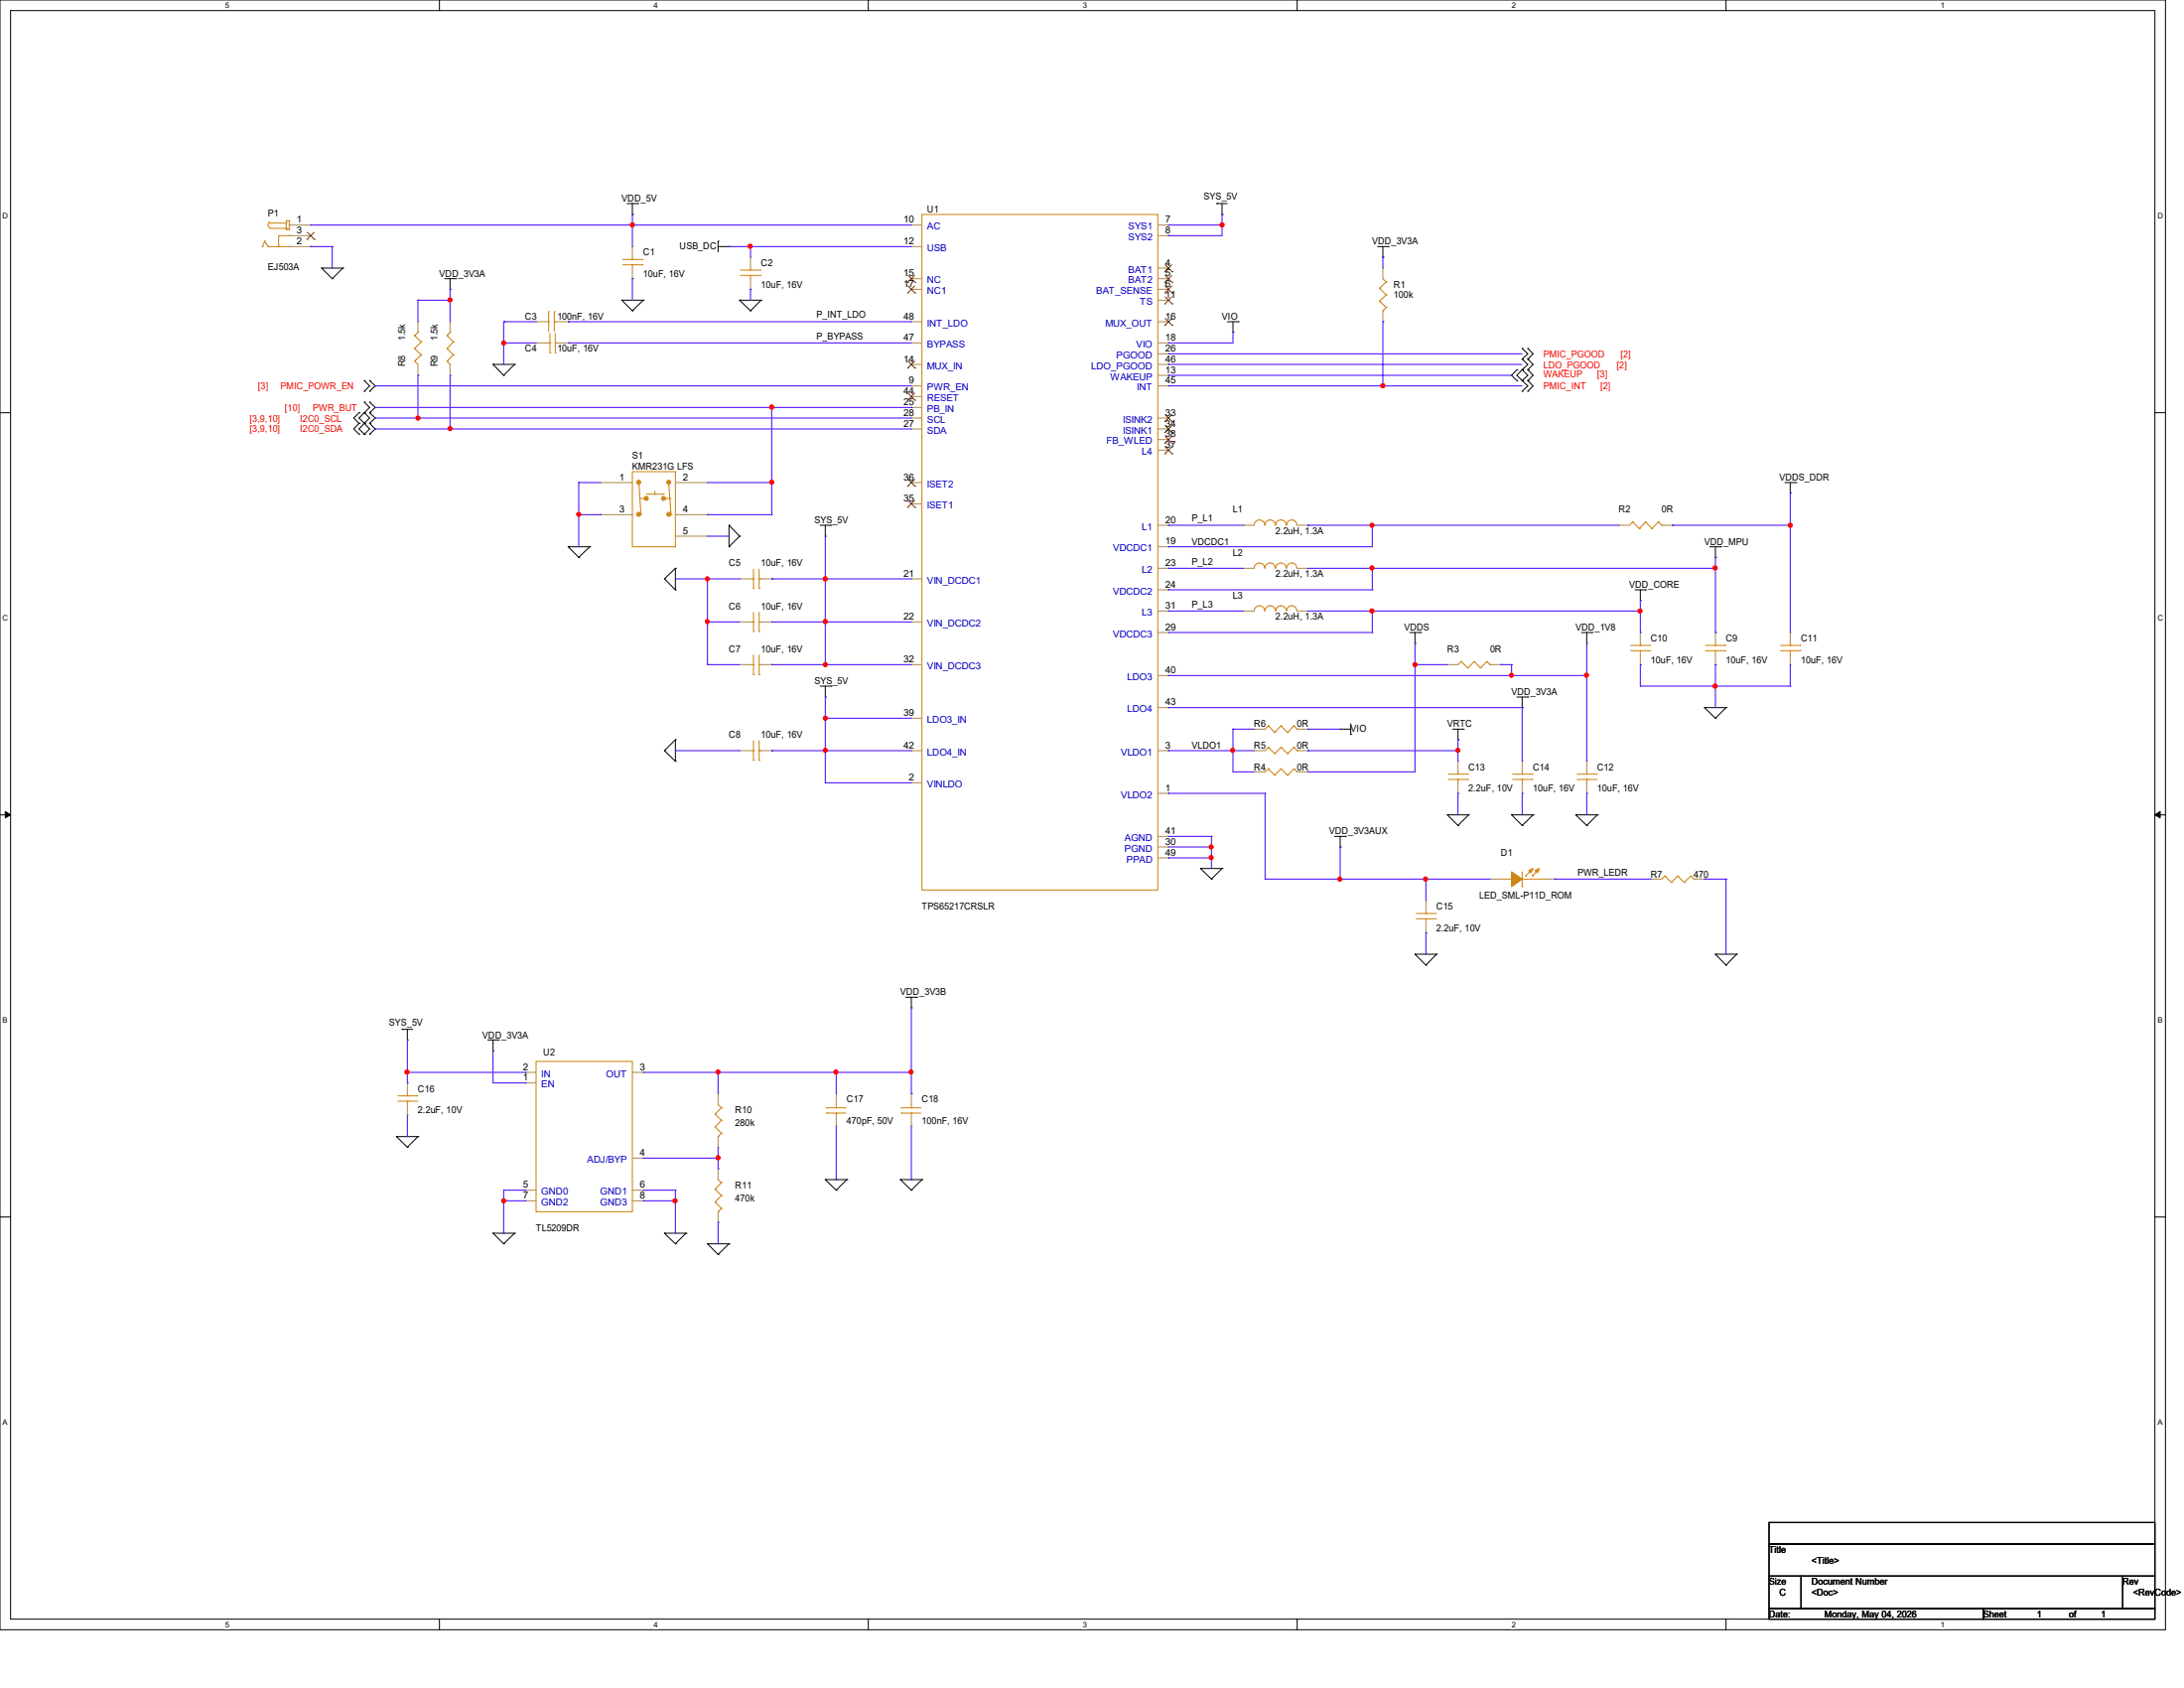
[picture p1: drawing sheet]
<svg xmlns="http://www.w3.org/2000/svg" width="279mm" height="216mm" viewBox="0 0 279 216" stroke-linecap="round" stroke-linejoin="round" font-family="sans-serif">
<path d="M0 0h277v208.4h-277zM1.4 1.4h274.3v205.7h-274.3z" fill="none" stroke="#000" stroke-width=".13"/>
<g fill="#fff">
<path d="M28.8 .1h.5v1.1h-.5z"/>
<path d="M28.8 207.2h.5v1.1h-.5z"/>
</g>
<path d="M56.2 0v1.4M56.2 207.1v1.3" fill="none" stroke="#000" stroke-width=".13"/>
<g fill="#fff">
<path d="M83.7 .1h.5v1.1h-.5z"/>
<path d="M83.7 207.2h.5v1.1h-.5z"/>
</g>
<path d="M111.1 0v1.4M111.1 207.1v1.3" fill="none" stroke="#000" stroke-width=".13"/>
<g fill="#fff">
<path d="M138.5 .1h.6v1.1h-.6z"/>
<path d="M138.5 207.2h.6v1.1h-.6z"/>
</g>
<path d="M165.9 0v1.4M165.9 207.1v1.3" fill="none" stroke="#000" stroke-width=".13"/>
<g fill="#fff">
<path d="M193.4 .1h.5v1.1h-.5z"/>
<path d="M193.4 207.2h.5v1.1h-.5z"/>
</g>
<path d="M220.8 0v1.4M220.8 207.1v1.3" fill="none" stroke="#000" stroke-width=".13"/>
<g fill="#fff">
<path d="M248.2 .1h.6v1.1h-.6z"/>
<path d="M248.2 207.2h.6v1.1h-.6z"/>
<path d="M.3 27.1h.8v1.1h-.8z"/>
<path d="M276 27.1h.7v1.1h-.7z"/>
<path d="M.3 78.5h.8v1.1h-.8z"/>
<path d="M276 78.5h.7v1.1h-.7z"/>
</g>
<path d="M0 52.8h1.4M275.7 52.8h1.3" fill="none" stroke="#000" stroke-width=".13"/>
<g fill="#fff">
<path d="M.3 129.9h.7v1.1h-.7z"/>
<path d="M276 129.9h.6v1.1h-.6z"/>
</g>
<path d="M0 104.2h1.4M275.7 104.2h1.3" fill="none" stroke="#000" stroke-width=".13"/>
<path d="M.7 103.8l.7 .4-.7 .4zM275.7 104.2l.7-.4v.8z" fill="#000" stroke="#000" stroke-width=".13"/>
<g fill="#fff">
<path d="M.3 181.4h.7v1.1h-.7z"/>
<path d="M276 181.4h.6v1.1h-.6z"/>
</g>
<g fill="none" stroke="#000" stroke-width=".13">
<path d="M41.1 34.3h.1M41.1 34.3h2.8M41.1 34.3l1.4 1.3M42.5 35.6h.1M43.9 34.3h.1M43.9 34.3l-1.4 1.3M56.9 35.6h1.4M57.6 37h.1M57.6 35.6v1.4M58.3 35.6h.1M79.5 38.4h.1M79.5 38.4h2.8"/>
<path d="M79.5 38.4l1.4 1.4M80.2 26h1.4M80.9 27.4h.1M80.9 39.8h.1M80.9 26v1.4M81.6 26h.1M82.3 38.4h.1M82.3 38.4l-1.4 1.4M91.9 30.9h.1M91.9 31.5h1.4M91.9 30.9v1.3M93.3 31.5h.1"/>
<path d="M94.6 38.4h.1M94.6 38.4h2.8M94.6 38.4l1.4 1.4M96 39.8h.1M97.4 38.4h.1M97.4 38.4l-1.4 1.4M155.7 26h.1M155.7 26h1.3M156.3 27.4h.1M156.3 26v1.4M176.2 31.5h1.4M176.9 32.9h.1"/>
<path d="M176.9 31.5v1.4M177.6 31.5h.1M45.9 52.8h.1M45.9 54.1h.1M45.9 55.5h.1M45.9 52.8l-.6 .7 .6 .6M45.9 54.1l-.6 .8 .6 .6M46.6 50h.1M46.6 48.7h.1M46.6 52.8h.1M46.6 51.4h.1M46.6 54.1h.1"/>
<path d="M46.6 55.5h.1M46.6 48.7l.7 .7-.7 .6M46.6 51.4l.7 .7-1.4 1.4 .7 .6M46.6 52.8l.7 .7-.7 .6M46.6 54.1l-.7 .8 .7 .6M46.6 54.1l.7 .8-.7 .6M47.3 48.7h.1M47.3 50h.1M47.3 51.4h.1M47.3 52.8h.1M47.3 54.1h.1M47.3 55.5h.1"/>
<path d="M47.3 48.7l.7 .7-.7 .6M47.3 51.4l.7 .7-.7 .7M47.3 52.8l.7 .7-.7 .6M47.3 54.1l.7 .8-.7 .6M63.1 46.6h.1M63.1 46.6h2.7M63.1 46.6l1.3 1.4M64.4 48h.1M65.8 46.6h.1M65.8 46.6l-1.4 1.4M157 41.1h1.4M157.7 42.5h.1"/>
<path d="M157.7 41.1v1.4M158.4 41.1h.1M194.1 48.7h.1M194.1 47.3h.1M194.1 47.3l-.7 .7 .7 .7M194.7 44.6h.1M194.7 45.9h.1M194.7 47.3h.1M194.7 48.7h.1M194.7 50h.1M194.7 44.6l.8 .7-.8 .6M194.7 45.9l.8 .7-.8 .7"/>
<path d="M194.7 47.3l-.6 .7 .6 .7M194.7 47.3l.8 .7-.8 .7M194.7 48.7l.8 .7-.8 .6M195.5 44.6h.1M195.5 45.9h.1M195.5 47.3h.1M195.5 48.7h.1M195.5 50h.1M195.5 44.6l.6 .7-.6 .6M195.5 45.9l.6 .7-.6 .7M195.5 47.3l.6 .7-.6 .7M195.5 48.7l.6 .7-.6 .6"/>
<path d="M72.7 69.9h.1M72.7 69.9h2.7M72.7 69.9l1.3 1.4M74 71.3h.1M75.4 69.9h.1M75.4 69.9l-1.4 1.4M85 74h.1M85 74l1.4 1.4M86.4 75.4h.1M86.4 72.7h.1M86.4 72.7v2.7M86.4 72.7l-1.4 1.3"/>
<path d="M93.3 67.2h.1M93.3 69.9h.1M93.3 67.2v2.7M93.3 67.2l1.3 1.4M94.6 68.6h.1M94.6 68.6l-1.3 1.3M104.9 67.2h1.4M105.6 68.6h.1M105.6 67.2v1.4M106.3 67.2h.1M209.2 75.4h1.3M209.8 76.8h.1"/>
<path d="M209.8 75.4v1.4M210.5 75.4h.1M218.7 69.9h1.4M219.5 71.3h.1M219.5 69.9v1.4M220.1 69.9h.1M228.3 61.7h1.4M229 63.1h.1M229 61.7v1.4M229.7 61.7h.1M85 96h.1M85 96l1.4 1.4"/>
<path d="M86.4 97.4h.1M86.4 94.6h.1M86.4 94.6v2.8M86.4 94.6l-1.4 1.4M104.9 87.8h1.4M105.6 89.2h.1M105.6 87.8v1.4M106.3 87.8h.1M171.4 93.3h.1M171.4 93.3h1.4M172.8 93.9h.1M172.8 92.6v1.3"/>
<path d="M180.3 80.9h1.4M181 82.3h.1M181 80.9v1.4M181.7 80.9h.1M185.8 93.3h1.4M186.5 94.6h.1M186.5 93.3v1.3M187.2 93.3h.1M194.1 89.2h1.4M194.7 90.5h.1M194.7 89.2v1.3M195.5 89.2h.1"/>
<path d="M202.3 80.9h1.4M203 82.3h.1M203 80.9v1.4M203.7 80.9h.1M218.1 90.5h.1M218.1 90.5h2.7M218.1 90.5l1.4 1.4M219.5 91.9h.1M220.8 90.5h.1M220.8 90.5l-1.3 1.4M153.6 111.1h.1M153.6 111.1h2.7"/>
<path d="M153.6 111.1l1.4 1.3M155 112.4h.1M156.3 111.1h.1M156.3 111.1l-1.3 1.3M170.7 107h1.4M171.4 108.3h.1M171.4 107v1.3M172.1 107h.1M185.2 104.2h.1M185.2 104.2h2.7M185.2 104.2l1.3 1.4M186.5 105.6h.1"/>
<path d="M187.9 104.2h.1M187.9 104.2l-1.4 1.4M193.4 104.2h.1M193.4 104.2h2.7M193.4 104.2l1.3 1.4M194.7 105.6h.1M196.1 104.2h.1M196.1 104.2l-1.4 1.4M201.6 104.2h.1M201.6 104.2h2.7M201.6 104.2l1.4 1.4M203 105.6h.1"/>
<path d="M204.3 104.2h.1M204.3 104.2l-1.3 1.4M51.4 131.7h.1M51.4 131.7h1.4M52.1 133h.1M52.1 131.7v1.3M62.4 133h1.4M63.1 134.4h.1M63.1 133v1.4M63.8 133h.1M115.9 127.6h1.4M116.6 128.9h.1"/>
<path d="M116.6 127.6v1.3M117.3 127.6h.1M181 122h.1M181 122h2.8M181 122l1.4 1.4M182.4 123.4h.1M183.8 122h.1M183.8 122l-1.4 1.4M219.5 122h.1M219.5 122h2.7M219.5 122l1.3 1.4M220.8 123.4h.1"/>
<path d="M222.2 122h.1M222.2 122l-1.4 1.4M0 155.7h1.4M50.7 145.4h.1M50.7 145.4h2.8M50.7 145.4l1.4 1.3M52.1 146.7h.1M53.5 145.4h.1M53.5 145.4l-1.4 1.3M63.1 157.7h.1M63.1 157.7h2.7M63.1 157.7l1.3 1.4"/>
<path d="M64.4 159.1h.1M65.8 157.7h.1M65.8 157.7l-1.4 1.4M85 157.7h.1M85 157.7h2.8M85 157.7l1.4 1.4M86.4 159.1h.1M87.8 157.7h.1M87.8 157.7l-1.4 1.4M90.5 159.1h.1M90.5 159.1h2.8M90.5 159.1l1.4 1.3"/>
<path d="M93.3 159.1h.1M93.3 159.1l-1.4 1.3M105.6 150.9h.1M105.6 150.9h2.7M105.6 150.9l1.4 1.3M107 152.2h.1M108.3 150.9h.1M108.3 150.9l-1.3 1.3M115.2 150.9h.1M115.2 150.9h2.7M115.2 150.9l1.4 1.3M116.6 152.2h.1"/>
<path d="M117.9 150.9h.1M117.9 150.9l-1.3 1.3M275.7 155.7h1.3M91.9 160.4h.1M226.3 194.7h49.4v2.8h-49.4zM226.3 197.5h49.4v4.1h-49.4zM226.3 201.6h4.1v4.1h-4.1zM226.3 205.7h27.4v1.4h-27.4zM230.4 201.6h41.2v4.1h-41.2zM253.7 205.7h22v1.4h-22zM271.6 201.6h4.1v4.1h-4.1z"/>
</g>
<g fill="none" stroke="#cc8006" stroke-width=".13">
<path d="M33.6 31.5h.1M33.9 30.9h.1M33.9 30.9l.4 .6M33.9 30.9l-.3 .6M34.3 31.5h.1M34.3 31.5h2.7M34.5 28.4a.44 .44 0 0 0 .1 .8M34.5 28.5h.1M34.5 28.5h2.1M34.5 29.2h2.1M35.6 31.5h.1M35.6 30.1h.1"/>
<path d="M35.6 30.1h1.4M35.6 30.1v1.4M36.6 29.3h.1M36.6 29.2h.1M36.6 28.5h.1M36.6 28.2h.1M36.6 29.3h.4M36.6 28.2v1.1M36.6 28.2h.4M37 29.3h.1M37 28.2h.1M37 28.8h.1"/>
<path d="M37 30.1h.1M37 31.5h.1M37 28.2v1.1M70.2 39.9h.1M70.2 39.9v2.5M70.9 39.9h.1M70.9 39.9v2.5M79.7 33.9h2.4M79.7 33.2h2.4M80.9 33.2h.1M80.9 33.9h.1M80.9 32.9v.3"/>
<path d="M80.9 33.9v.4M82.1 33.9h.1M82.1 33.2h.1M94.7 35.2h2.5M94.7 34.5h2.5M96 34.5h.1M96 35.2h.1M96 34.3v.2M96 35.2v.4M97.2 35.2h.1M97.2 34.5h.1M117.9 27.4h30.2v86.4h-30.2z"/>
<path d="M176.5 36.9h.1M176.5 38.5h.1M176.5 36.9l.8 .8M176.5 38.5l.8 .8M176.9 39.8h.1M176.9 35.6l.4 .5M177.3 36.1h.1M177.3 37.7h.1M177.3 39.3h.1M177.3 36.1l-.8 .8M177.3 37.7l-.8 .8M177.3 39.3l-.4 .5"/>
<path d="M53 46.2h.1M53 44.6h.1M53 42.9h.1M53 46.2l.5 .4M53 44.6l.9 .8M53 42.9l.9 .8M53.5 42.5h.1M53.5 42.5l-.5 .4M53.9 45.4h.1M53.9 43.7h.1M53.9 45.4l-.9 .8M53.9 43.7l-.9 .9"/>
<path d="M57.2 46.2h.1M57.2 44.6h.1M57.2 42.9h.1M57.2 46.2l.4 .4M57.2 44.6l.8 .8M57.2 42.9l.8 .8M57.6 42.5h.1M57.6 42.5l-.4 .4M58 45.4h.1M58 43.7h.1M58 45.4l-.8 .8M58 43.7l-.8 .9"/>
<path d="M69.9 41.1h.3M69.9 43.9h.5M70.2 41.1h.1M70.4 45.1h.1M70.4 43.9h.1M70.4 42.6v2.5M70.9 41.1h.1M70.9 41.1h.4M71 43.9h.1M71 45.1h.1M71 43.9h.3M71 42.6v2.5"/>
<path d="M80.9 60.3h5.5v9.6h-5.5zM81.7 62l.3 3.8M81.9 63.8h.6M82 65.8h.1M82.5 63.8h.1M82.7 63.2h2.2M83.8 63.2h.1M83.8 62.8v.4M84.9 63.2h.1M85 63.8h.7M85.6 62l.3 3.8M85.7 63.8h.1"/>
<path d="M85.9 65.8h.1M96 74h.4M96 79.5h.4M96.4 75.3h.1M96.4 74h.1M96.4 79.5h.1M96.4 72.8v2.5M96.4 78.3v2.5M97.1 74h.1M97.1 75.3h.1M97.1 79.5h.1M97.1 72.8v2.5"/>
<path d="M97.1 78.3v2.5M97.1 74h.3M97.1 79.5h.3M160.4 67.2a.68 .68 0 0 1 .7-.7 .68 .68 0 0 1 .7 .7M160.4 78.1a.68 .68 0 0 1 .7-.6 .68 .68 0 0 1 .7 .6M161.8 72.7a.68 .68 0 0 0-.7-.7 .68 .68 0 0 0-.7 .7M161.8 72.7a.66 .66 0 0 1 .7-.7 .66 .66 0 0 1 .7 .7M161.8 78.1a.66 .66 0 0 1 .7-.6 .66 .66 0 0 1 .7 .6M163.2 67.2a.66 .66 0 0 0-.7-.7 .66 .66 0 0 0-.7 .7M163.2 72.7a.68 .68 0 0 1 .7-.7 .68 .68 0 0 1 .6 .7M163.2 78.1a.68 .68 0 0 1 .7-.6 .68 .68 0 0 1 .6 .6M164.5 67.2a.68 .68 0 0 0-.6-.7 .68 .68 0 0 0-.7 .7"/>
<path d="M164.6 72.7a.66 .66 0 0 1 .6-.7 .66 .66 0 0 1 .7 .7M164.6 78.1a.66 .66 0 0 1 .6-.6 .66 .66 0 0 1 .7 .6M165.9 67.2a.66 .66 0 0 0-.7-.7 .66 .66 0 0 0-.6 .7M208.9 66.8h.1M208.9 66.8l-.5 .4M208.9 66.8l.8 .8M209.7 67.6h.1M210.5 66.8h.1M210.5 66.8l-.8 .8M210.5 66.8l.8 .8M211.3 67.6h.1M212.2 66.8h.1"/>
<path d="M212.2 66.8l-.9 .8M212.2 66.8l.4 .4M212.6 67.2h.1M96 85h.4M96 96h.4M96.4 86.3h.1M96.4 85h.1M96.4 97.2h.1M96.4 96h.1M96.4 80.8h.1M96.4 83.8v2.5M96.4 94.7v2.5"/>
<path d="M97.1 85h.1M97.1 86.3h.1M97.1 96h.1M97.1 97.2h.1M97.1 80.8h.1M97.1 85h.3M97.1 83.8v2.5M97.1 94.7v2.5M97.1 96h.3M162.3 98.3h.1M162.3 95.6h.1M162.3 92.8h.1"/>
<path d="M162.3 98.3l-.5 .4M162.3 98.3l.8 .8M162.3 95.6l-.5 .4M162.3 95.6l.8 .8M162.3 92.8l-.5 .5M162.3 92.8l.8 .9M163.1 99.1h.1M163.1 96.4h.1M163.1 93.7h.1M163.9 98.3h.1M163.9 95.6h.1M163.9 92.8h.1"/>
<path d="M163.9 98.3l-.8 .8M163.9 98.3l.8 .8M163.9 95.6l-.8 .8M163.9 95.6l.8 .8M163.9 92.8l-.8 .9M163.9 92.8l.8 .9M164.7 99.1h.1M164.7 96.4h.1M164.7 93.7h.1M165.5 98.3h.1M165.5 95.6h.1M165.5 92.8h.1"/>
<path d="M165.5 98.3l-.8 .8M165.5 98.3l.4 .4M165.5 95.6l-.8 .8M165.5 95.6l.4 .4M165.5 92.8l-.8 .9M165.5 92.8l.4 .5M165.9 98.7h.1M165.9 96h.1M165.9 93.3h.1M185.3 99.7h2.4M185.3 99h2.4M186.5 99h.1"/>
<path d="M186.5 99.7h.1M186.5 98.7v.3M186.5 99.7v.4M186.9 84.6h.1M186.9 84.6l-.4 .4M186.9 84.6l.8 .8M187.7 99.7h.1M187.7 99h.1M187.7 85.4h.1M188.6 84.6h.1M188.6 84.6l-.9 .8M188.6 84.6l.8 .8"/>
<path d="M189.4 85.4h.1M190.2 84.6h.1M190.2 84.6l-.8 .8M190.2 84.6l.4 .4M190.6 85h.1M193.5 99.7h2.5M193.5 99h2.5M194.7 99h.1M194.7 99.7h.1M194.7 98.7v.3M194.7 99.7v.4M196 99.7h.1"/>
<path d="M196 99h.1M201.8 99.7h2.4M201.8 99h2.4M203 99h.1M203 99.7h.1M203 98.7v.3M203 99.7v.4M204.2 99.7h.1M204.2 99h.1M208.6 83.2h2.5M208.6 82.5h2.5M209.8 82.5h.1"/>
<path d="M209.8 83.2h.1M209.8 82.3v.2M209.8 83.2v.5M211.1 83.2h.1M211.1 82.5h.1M218.2 83.2h2.5M218.2 82.5h2.5M219.5 82.5h.1M219.5 83.2h.1M219.5 82.3v.2M219.5 83.2v.5M220.7 83.2h.1"/>
<path d="M220.7 82.5h.1M227.8 83.2h2.5M227.8 82.5h2.5M229 82.5h.1M229 83.2h.1M229 82.3v.2M229 83.2v.5M230.3 83.2h.1M230.3 82.5h.1M181.2 117.5h2.4M181.2 116.8h2.4M182.4 116.8h.1"/>
<path d="M182.4 117.5h.1M182.4 116.6v.2M182.4 117.5v.4M183.6 117.5h.1M183.6 116.8h.1M192 112.4h1.4M193.4 112.4h.1M194.7 113.4h.1M194.7 111.5v1.9M194.7 112.4h2.8M195.2 112.1h.1M196 112.1h.1"/>
<path d="M196 111.2l-.8 .9M196.8 111.2l-.8 .9M197.5 112.4h.1M213 112.1h.1M213 112.1l-.4 .3M213 112.1l.8 .8M213.8 112.9h.1M214.6 112.1h.1M214.6 112.1l-.8 .8M214.6 112.1l.9 .8M215.5 112.9h.1M216.3 112.1h.1"/>
<path d="M216.3 112.1l-.8 .8M216.3 112.1l.4 .3M216.7 112.4h.1M52.1 139.9v.3M68.6 135.8h12.3v19.2h-12.3zM50.9 140.8h2.4M50.9 140.2h2.4M52.1 140.2h.1M52.1 140.8h.1M52.1 140.8v.5M53.3 140.8h.1M53.3 140.2h.1"/>
<path d="M91.5 152.1h.1M91.5 153.8h.1M91.5 142.5h.1M91.5 144.1h.1M91.5 152.1l.8 .8M91.5 153.8l.8 .8M91.5 142.5l.8 .8M91.5 144.1l.8 .8M91.9 155h.1M91.9 145.4h.1M91.9 150.9l.4 .4M91.9 141.3l.4 .4"/>
<path d="M92.3 151.3h.1M92.3 152.9h.1M92.3 154.6h.1M92.3 141.7h.1M92.3 143.3h.1M92.3 144.9h.1M92.3 151.3l-.8 .8M92.3 152.9l-.8 .9M92.3 154.6l-.4 .4M92.3 141.7l-.8 .8M92.3 143.3l-.8 .8M92.3 144.9l-.4 .5"/>
<path d="M105.7 141.7h.1M105.7 142.4h.1M105.7 141.7h2.5M105.7 142.4h2.5M107 142.4h.1M107 141.7h.1M107 141.3v.4M107 142.4v.2M115.3 141.7h.1M115.3 142.4h.1M115.3 141.7h2.5M115.3 142.4h2.5"/>
<path d="M116.6 142.4h.1M116.6 141.7h.1M116.6 141.3v.4M116.6 142.4v.2"/>
</g>
<g fill="none" stroke="#a84" stroke-width=".13">
<path d="M37 28.8h2.8M37 31.5h2.8M37 30.1h2.8M39.8 28.8h.1M39.8 31.5h.1M39.8 30.1h.1M80.9 31.5h.1M80.9 35.6h.1M80.9 31.5v1.4M80.9 34.3v1.3M96 32.9h.1M96 37h.1"/>
<path d="M96 32.9v1.4M96 35.6v1.4M116.6 28.8h.1M116.6 31.5h.1M116.6 35.6h.1M116.6 37h.1M116.6 28.8h1.3M116.6 31.5h1.3M116.6 35.6h1.3M116.6 37h1.3M148.1 28.8h1.4M148.1 35.6h1.4"/>
<path d="M148.1 37h1.4M148.1 34.3h1.4M148.1 30.1h1.4M148.1 38.4h1.4M149.5 34.3h.1M149.5 35.6h.1M149.5 37h.1M149.5 28.8h.1M149.5 30.1h.1M149.5 38.4h.1M176.9 34.3h.1M176.9 34.3v1.3"/>
<path d="M176.9 39.8v1.3M53.5 48h.1M53.5 41.1h.1M53.5 41.1v1.4M53.5 46.6v1.4M57.6 48h.1M57.6 41.1h.1M57.6 41.1v1.4M57.6 46.6v1.4M68.6 41.1h.1M68.6 43.9h.1M68.6 41.1h1.3"/>
<path d="M68.6 43.9h1.3M71.3 41.1h1.4M71.3 43.9h1.4M72.7 41.1h.1M72.7 43.9h.1M116.6 49.4h.1M116.6 46.6h.1M116.6 52.1h.1M116.6 54.9h.1M116.6 53.5h.1M116.6 50.7h.1M116.6 43.9h.1"/>
<path d="M116.6 41.1h.1M116.6 41.1h1.3M116.6 49.4h1.3M116.6 46.6h1.3M116.6 52.1h1.3M116.6 54.9h1.3M116.6 53.5h1.3M116.6 50.7h1.3M116.6 43.9h1.3M148.1 41.1h1.4M148.1 49.4h1.4M148.1 46.6h1.4"/>
<path d="M148.1 54.9h1.4M148.1 53.5h1.4M148.1 43.9h1.4M148.1 48h1.4M148.1 45.3h1.4M148.1 57.6h1.4M148.1 56.2h1.4M149.5 48h.1M149.5 41.1h.1M149.5 43.9h.1M149.5 45.3h.1M149.5 53.5h.1"/>
<path d="M149.5 54.9h.1M149.5 57.6h.1M149.5 56.2h.1M149.5 49.4h.1M149.5 46.6h.1M176.9 41.1h.1M76.8 61.7h.1M76.8 65.8h.1M76.8 61.7h4.1M76.8 65.8h4.1M86.4 61.7h4.1M86.4 65.8h4.1"/>
<path d="M86.4 68.6h4.1M90.5 61.7h.1M90.5 65.8h.1M90.5 68.6h.1M94.6 74h.1M94.6 79.5h.1M94.6 74h1.4M94.6 79.5h1.4M97.4 74h1.3M97.4 79.5h1.3M98.7 74h.1M98.7 79.5h.1"/>
<path d="M116.6 74h.1M116.6 79.5h.1M116.6 64.4h.1M116.6 61.7h.1M116.6 61.7h1.3M116.6 74h1.3M116.6 79.5h1.3M116.6 64.4h1.3M148.1 72.7h1.4M148.1 78.1h1.4M148.1 69.9h1.4M148.1 67.2h1.4"/>
<path d="M148.1 75.4h1.4M149.5 69.9h.1M149.5 67.2h.1M149.5 72.7h.1M149.5 75.4h.1M149.5 78.1h.1M159.1 72.7h.1M159.1 78.1h.1M159.1 67.2h.1M159.1 72.7h1.3M159.1 78.1h1.3M159.1 67.2h1.3"/>
<path d="M165.9 72.7h1.4M165.9 78.1h1.4M165.9 67.2h1.4M167.3 72.7h.1M167.3 78.1h.1M167.3 67.2h.1M207.1 67.2h.1M207.1 67.2h1.3M212.6 67.2h1.4M214 67.2h.1M94.6 85h.1M94.6 96h.1"/>
<path d="M94.6 85h1.4M94.6 96h1.4M97.4 85h1.3M97.4 96h1.3M98.7 85h.1M98.7 96h.1M116.6 85h.1M116.6 91.9h.1M116.6 96h.1M116.6 85h1.3M116.6 96h1.3M116.6 91.9h1.3"/>
<path d="M148.1 96h1.4M148.1 80.9h1.4M148.1 86.4h1.4M148.1 90.5h1.4M149.5 96h.1M149.5 80.9h.1M149.5 86.4h.1M149.5 90.5h.1M160.4 98.7h.1M160.4 96h.1M160.4 93.3h.1M160.4 96h1.4"/>
<path d="M160.4 98.7h1.4M160.4 93.3h1.4M165.9 96h1.4M165.9 98.7h1.4M165.9 93.3h1.4M167.3 98.7h.1M167.3 96h.1M167.3 93.3h.1M185.2 85h.1M185.2 85h1.3M186.5 97.4h.1M186.5 97.4v1.3"/>
<path d="M190.6 85h1.4M192 85h.1M194.7 97.4h.1M194.7 97.4v1.3M203 97.4h.1M203 97.4v1.3M209.8 80.9h.1M209.8 85h.1M209.8 80.9v1.4M209.8 83.7v1.3M219.5 80.9h.1M219.5 85h.1"/>
<path d="M219.5 80.9v1.4M219.5 83.7v1.3M229 80.9h.1M229 85h.1M229 80.9v1.4M229 83.7v1.3M116.6 100.1h.1M116.6 100.1h1.3M148.1 101.5h1.4M148.1 108.3h1.4M148.1 107h1.4M148.1 109.7h1.4"/>
<path d="M149.5 101.5h.1M149.5 108.3h.1M149.5 107h.1M149.5 109.7h.1M182.4 115.2h.1M182.4 119.3h.1M182.4 115.2v1.4M182.4 117.9v1.4M186.5 101.5h.1M186.5 100.1v1.4M190.6 112.4h.1M190.6 112.4h1.4"/>
<path d="M194.7 101.5h.1M194.7 100.1v1.4M197.5 112.4h1.4M198.9 112.4h.1M203 101.5h.1M203 100.1v1.4M211.2 112.4h.1M211.2 112.4h1.4M216.7 112.4h1.4M218.1 112.4h.1M52.1 138.5h.1M52.1 138.5v1.4"/>
<path d="M67.2 138.5h.1M67.2 137.2h.1M67.2 138.5h1.4M67.2 137.2h1.4M80.9 137.2h1.4M82.3 137.2h.1M91.9 139.9h.1M91.9 139.9v1.4M107 139.9h.1M107 139.9v1.4M116.6 139.9h.1M116.6 139.9v1.4"/>
<path d="M52.1 142.6h.1M52.1 141.3v1.3M67.2 152.2h.1M67.2 153.6h.1M67.2 152.2h1.4M67.2 153.6h1.4M80.9 148.1h1.4M80.9 152.2h1.4M80.9 153.6h1.4M82.3 148.1h.1M82.3 152.2h.1M82.3 153.6h.1"/>
<path d="M91.9 149.5h.1M91.9 156.3h.1M91.9 146.7h.1M91.9 145.4v1.3M91.9 149.5v1.4M91.9 155v1.3M107 144h.1M107 142.6v1.4M116.6 144h.1M116.6 142.6v1.4"/>
</g>
<g fill="#cc8006" stroke="#cc8006" stroke-width=".13">
<path d="M193.4 111.5l1.3 .9-1.3 1z" fill-rule="evenodd"/>
<path d="M196.4 111.3l.5-.2-.2 .5z" fill-rule="evenodd"/>
<path d="M195.6 111.3l.5-.2-.3 .5z" fill-rule="evenodd"/>
<circle cx="81.7" cy="61.7" r=".25"/>
<circle cx="81.7" cy="65.8" r=".25"/>
<circle cx="85.6" cy="65.8" r=".25"/>
<circle cx="85.6" cy="61.7" r=".25"/>
<circle cx="84.9" cy="63.8" r=".25"/>
<circle cx="82.7" cy="63.8" r=".25"/>
</g>
<g fill="none" stroke="#804000" stroke-width=".13">
<path d="M39.3 30.6h.1M39.3 29.7l.9 .9M40.2 29.7l-.9 .9M40.2 30.6h.1M116.1 36.1h.1M116.1 37.5h.1M116.2 35.2l.9 .9M116.2 36.6l.9 .9M117 35.2l-.9 .9M117 36.6l-.9 .9M117.1 36.1h.1M117.1 37.5h.1"/>
<path d="M149 34.8h.1M149 36.1h.1M149 37.5h.1M149 38.9h.1M149.1 33.9l.8 .9M149.1 35.2l.8 .9M149.1 36.6l.8 .9M149.1 38l.8 .9M149.9 33.9l-.9 .9M149.9 35.2l-.9 .9M149.9 36.6l-.9 .9M149.9 38l-.9 .9"/>
<path d="M149.9 34.8h.1M149.9 36.1h.1M149.9 37.5h.1M149.9 38.9h.1M116.1 47.1h.1M116.1 51.2h.1M116.2 46.2l.9 .9M116.2 50.3l.9 .9M117 46.2l-.9 .9M117 50.3l-.9 .9M117.1 47.1h.1M117.1 51.2h.1"/>
<path d="M149 41.6h.1M149 53.9h.1M149 55.3h.1M149 58h.1M149 56.7h.1M149.1 40.7l.8 .9M149.1 53l.8 .9M149.1 54.4l.8 .9M149.1 57.1l.8 .9M149.1 55.8l.8 .9M149.9 40.7l-.9 .9M149.9 53l-.9 .9"/>
<path d="M149.9 54.4l-.9 .9M149.9 57.1l-.9 .9M149.9 55.8l-.9 .9M149.9 41.6h.1M149.9 53.9h.1M149.9 55.3h.1M149.9 58h.1M149.9 56.7h.1M116.1 64.9h.1M116.1 62.2h.1M116.2 64l.9 .9M116.2 61.3l.9 .9"/>
<path d="M117 64l-.9 .9M117 61.3l-.9 .9M117.1 64.9h.1M117.1 62.2h.1"/>
</g>
<g fill="none" stroke="#4200ff" stroke-width=".13">
<path d="M39.8 28.8h.1M39.8 31.5h.1M39.8 28.8h76.8M39.8 31.5h2.7M42.5 31.5h.1M42.5 31.5v2.8M53.5 38.4h.1M53.5 38.4v2.7M53.5 38.4h4.1M57.6 38.4h.1M57.6 37h.1M57.6 37v4.1"/>
<path d="M80.9 27.4h.1M80.9 28.8h.1M80.9 35.6h.1M80.9 27.4v4.1M80.9 35.6v2.8M93.3 31.5h.1M93.3 31.5h23.3M96 31.5h.1M96 37h.1M96 31.5v1.4M96 37v1.4M149.5 30.1h.1"/>
<path d="M149.5 28.8h6.8M156.3 28.8h.1M156.3 27.4h.1M156.3 27.4v2.7h-6.8M176.9 32.9h.1M176.9 32.9v1.4M48 49.4h.1M48 53.5h.1M48 54.9h.1M48 49.4h68.6M48 52.1h68.6M48 53.5h68.6"/>
<path d="M48 54.9h68.6M53.5 48h.1M53.5 53.5h.1M53.5 48v5.5M57.6 48h.1M57.6 54.9h.1M57.6 48v6.9M64.4 41.1h.1M64.4 43.9h.1M64.4 43.9h4.2M64.4 41.1h4.2M64.4 41.1v5.5"/>
<path d="M72.7 41.1h.1M72.7 43.9h.1M72.7 43.9h43.9M72.7 41.1h43.9M98.7 52.1h.1M98.7 52.1v13.7M116.6 52.1h.1M149.5 49.4h.1M149.5 43.9h.1M149.5 45.3h.1M149.5 46.6h.1M149.5 48h.1"/>
<path d="M149.5 49.4h45.2M149.5 45.3h45.2M149.5 46.6h45.2M149.5 48h43.9M157.7 42.5h.1M157.7 42.5v1.4h-8.2M176.9 41.1h.1M176.9 49.4h.1M176.9 41.1v8.3M74 61.7h.1M74 65.8h.1M74 69.9h.1"/>
<path d="M74 61.7h2.8M74 65.8h2.8M74 61.7v8.2M76.8 65.8h.1M86.4 74h.1M86.4 74h8.2M90.5 79.5h.1M90.5 74h.1M90.5 65.8h.1M90.5 79.5h4.1M90.5 74v11M90.5 61.7h8.2"/>
<path d="M90.5 65.8h8.2M90.5 68.6h2.8M93.3 68.6h.1M98.7 74h.1M98.7 79.5h.1M98.7 61.7h.1M98.7 65.8h.1M98.7 74h17.9M98.7 79.5h17.9M105.6 68.6h.1M105.6 74h.1M105.6 79.5h.1"/>
<path d="M105.6 68.6v16.4M149.5 67.2h.1M149.5 72.7h.1M149.5 78.1h.1M149.5 69.9h.1M149.5 75.4h.1M149.5 67.2h9.6M149.5 72.7h9.6M149.5 78.1h9.6M149.5 75.4h26.1M167.3 67.2h.1M167.3 67.2h39.8"/>
<path d="M167.3 72.7h52.2M167.3 78.1h42.5M175.6 67.2h.1M175.6 78.1h.1M175.6 75.4h.1M175.6 72.7h.1M175.6 67.2v2.7h-26.1M175.6 72.7v2.7M175.6 78.1v2.8M209.8 76.8h.1M209.8 78.1h.1M209.8 76.8v4.1"/>
<path d="M214 67.2h.1M214 67.2h15M219.5 71.3h.1M219.5 72.7h.1M219.5 71.3v9.6M229 67.2h.1M229 63.1h.1M229 63.1v17.8M86.4 96h.1M86.4 96h8.2M90.5 85h.1M90.5 85h4.1"/>
<path d="M98.7 85h.1M98.7 96h.1M98.7 85h17.9M98.7 96h17.9M105.6 85h.1M105.6 89.2h.1M105.6 91.9h.1M105.6 96h.1M105.6 89.2v10.9M105.6 91.9h11M149.5 96h.1M149.5 86.4h.1"/>
<path d="M149.5 90.5h.1M149.5 96h10.9M149.5 86.4h53.5M149.5 90.5h45.2M149.5 80.9h26.1M157.7 93.3h.1M157.7 96h.1M157.7 98.7h.1M157.7 93.3v5.4M157.7 93.3h2.7M157.7 98.7h2.7M167.3 98.7h.1"/>
<path d="M167.3 93.3h.1M167.3 96h.1M167.3 96h19.2M167.3 93.3h4.1M175.6 80.9h.1M181 85h.1M181 82.3h.1M181 85h4.2M181 82.3v16.4h-13.7M186.5 94.6h.1M186.5 96h.1M186.5 94.6v2.8"/>
<path d="M192 85h.1M192 85h1.4M193.4 85h.1M193.4 86.4h.1M193.4 85v1.4M194.7 90.5h.1M194.7 90.5v6.9M203 86.4h.1M203 82.3v15.1M209.8 85h.1M209.8 87.8h.1M209.8 80.9h.1"/>
<path d="M209.8 85v2.8M209.8 87.8h19.2M219.5 87.8h.1M219.5 85h.1M219.5 80.9h.1M219.5 85v5.5M229 87.8h.1M229 85v2.8M105.6 100.1h.1M105.6 100.1h11M149.5 109.7h.1M149.5 101.5h.1"/>
<path d="M149.5 109.7h5.5M149.5 101.5h12.3M149.5 107h5.5M149.5 108.3h5.5M155 109.7h.1M155 107h.1M155 108.3h.1M155 107v4.1M161.8 101.5h.1M161.8 112.4h.1M161.8 101.5v10.9M161.8 112.4h28.8"/>
<path d="M171.4 108.3h.1M171.4 112.4h.1M171.4 108.3v4.1M182.4 112.4h.1M182.4 119.3h.1M182.4 112.4v2.8M182.4 119.3v2.7M186.5 101.5h.1M186.5 101.5v2.7M194.7 101.5h.1M194.7 101.5v2.7M198.9 112.4h.1"/>
<path d="M198.9 112.4h12.3M203 101.5h.1M203 101.5v2.7M218.1 112.4h.1M218.1 112.4h2.7M220.8 112.4h.1M220.8 112.4v9.6M52.1 137.2h.1M52.1 138.5h.1M52.1 133v5.5M52.1 137.2h15.1M63.1 138.5h.1"/>
<path d="M63.1 134.4v4.1M63.1 138.5h4.1M67.2 137.2h.1M67.2 138.5h.1M82.3 137.2h34.3M91.9 137.2h.1M91.9 137.2v2.7M107 137.2h.1M107 137.2v2.7M116.6 137.2h.1M116.6 139.9h.1M116.6 128.9v11"/>
<path d="M52.1 145.4h.1M52.1 142.6v2.8M64.4 157.7h.1M64.4 152.2h.1M64.4 152.2v5.5M64.4 153.6h2.8M64.4 152.2h2.8M67.2 153.6h.1M67.2 152.2h.1M82.3 153.6h.1M82.3 152.2h.1M82.3 153.6h4.1"/>
<path d="M82.3 152.2h4.1M82.3 148.1h9.6M86.4 153.6h.1M86.4 152.2h.1M86.4 152.2v5.5M91.9 156.3h.1M91.9 148.1h.1M91.9 149.5h.1M91.9 146.7v2.8M91.9 156.3v2.8M107 150.9h.1M107 144v6.9"/>
<path d="M116.6 150.9h.1M116.6 144v6.9"/>
</g>
<g fill="#f00" stroke="#f00" stroke-width=".13">
<circle cx="154.9" cy="109.7" r=".25"/>
<circle cx="176.9" cy="49.3" r=".25"/>
<circle cx="156.3" cy="28.8" r=".25"/>
<circle cx="80.9" cy="28.8" r=".25"/>
<circle cx="96" cy="31.5" r=".25"/>
<circle cx="64.4" cy="43.9" r=".25"/>
<circle cx="105.6" cy="85" r=".25"/>
<circle cx="90.5" cy="79.5" r=".24"/>
<circle cx="90.5" cy="74" r=".24"/>
<circle cx="105.6" cy="79.5" r=".25"/>
<circle cx="105.6" cy="74" r=".25"/>
<circle cx="105.6" cy="91.9" r=".25"/>
<circle cx="105.6" cy="96" r=".25"/>
<circle cx="175.5" cy="67.2" r=".25"/>
<circle cx="219.4" cy="87.8" r=".25"/>
<circle cx="229" cy="67.2" r=".25"/>
<circle cx="157.7" cy="96" r=".25"/>
<circle cx="181" cy="85" r=".25"/>
<circle cx="193.3" cy="86.3" r=".24"/>
<circle cx="202.9" cy="86.4" r=".25"/>
<circle cx="186.5" cy="96" r=".24"/>
<circle cx="182.4" cy="112.4" r=".25"/>
<circle cx="171.4" cy="112.4" r=".25"/>
<circle cx="53.5" cy="53.5" r=".25"/>
<circle cx="57.6" cy="54.8" r=".25"/>
<circle cx="57.6" cy="38.4" r=".25"/>
<circle cx="52.1" cy="137.1" r=".25"/>
<circle cx="86.4" cy="153.6" r=".25"/>
<circle cx="116.5" cy="137.1" r=".25"/>
<circle cx="91.9" cy="148.1" r=".25"/>
<circle cx="91.9" cy="137.1" r=".25"/>
<circle cx="106.9" cy="137.1" r=".25"/>
<circle cx="64.4" cy="153.6" r=".25"/>
<circle cx="98.7" cy="61.7" r=".25"/>
<circle cx="98.7" cy="52.1" r=".25"/>
<circle cx="74" cy="65.8" r=".25"/>
<circle cx="154.9" cy="108.3" r=".25"/>
<circle cx="175.5" cy="72.6" r=".25"/>
<circle cx="219.4" cy="72.6" r=".25"/>
<circle cx="175.5" cy="78.1" r=".25"/>
<circle cx="209.8" cy="78.1" r=".25"/>
</g>
<g font-size="1.2">
<text x="34.3" y="27.7">P1</text>
<text x="38" y="28.5">1</text>
<text x="38" y="29.8">3</text>
<text x="79.5" y="25.8">VDD_5V</text>
<text x="115.6" y="28.5">10</text>
<text x="118.6" y="27.2">U1</text>
<text x="149.1" y="28.5">7</text>
<text x="149.1" y="29.8">8</text>
<text x="154" y="25.5">SYS_5V</text>
<text x="34.3" y="34.6">EJ503A</text>
<text x="38" y="31.2">2</text>
<text x="56.2" y="35.4">VDD_3V3A</text>
<text x="82.3" y="32.7">C1</text>
<text x="82.3" y="35.4">10uF, 16V</text>
<text x="87" y="31.8">USB_DC</text>
<text x="97.4" y="34">C2</text>
<text x="115.6" y="31.2">12</text>
<text x="115.6" y="35.3">15</text>
<text x="149.1" y="34">4</text>
<text x="149.1" y="35.3">5</text>
<text x="175.6" y="31.3">VDD_3V3A</text>
<text x="67.2" y="40.9">C3</text>
<text x="71.3" y="40.9">100nF, 16V</text>
<text x="97.4" y="36.8">10uF, 16V</text>
<text x="104.5" y="40.7">P_INT_LDO</text>
<text x="115.6" y="36.7">17</text>
<text x="115.6" y="40.9">48</text>
<text x="149.1" y="36.7">6</text>
<text x="149.1" y="38.1">11</text>
<text x="149.1" y="40.9">16</text>
<text x="156.3" y="40.9">VIO</text>
<text x="178.3" y="36.8">R1</text>
<text x="178.3" y="38.1">100k</text>
<text x="51.9" y="46.9" transform="rotate(-90 51.9 46.9)">R8</text>
<text x="51.9" y="43.6" transform="rotate(-90 51.9 43.6)">1.5k</text>
<text x="56" y="46.9" transform="rotate(-90 56 46.9)">R9</text>
<text x="56" y="43.6" transform="rotate(-90 56 43.6)">1.5k</text>
<text x="67.2" y="45">C4</text>
<text x="71.3" y="45">10uF, 16V</text>
<text x="104.5" y="43.4">P_BYPASS</text>
<text x="115.6" y="46.3">14</text>
<text x="115.6" y="43.6">47</text>
<text x="149.1" y="47.7">13</text>
<text x="149.1" y="43.6">18</text>
<text x="149.1" y="45">26</text>
<text x="149.1" y="46.3">46</text>
<text x="115.6" y="51.8">25</text>
<text x="115.6" y="53.2">28</text>
<text x="115.6" y="50.4">44</text>
<text x="116.3" y="49.1">9</text>
<text x="149.1" y="53.2">33</text>
<text x="149.1" y="49.1">45</text>
<text x="80.9" y="58.7">S1</text>
<text x="115.6" y="54.6">27</text>
<text x="149.1" y="54.6">34</text>
<text x="149.1" y="57.3">37</text>
<text x="149.1" y="55.9">38</text>
<text x="79.2" y="61.4">1</text>
<text x="79.2" y="65.5">3</text>
<text x="80.9" y="60.1">KMR231G LFS</text>
<text x="87.4" y="61.4">2</text>
<text x="87.4" y="65.5">4</text>
<text x="115.6" y="64.1">35</text>
<text x="115.6" y="61.4">36</text>
<text x="157.7" y="65.6">L1</text>
<text x="207.1" y="65.6">R2</text>
<text x="212.6" y="65.6">0R</text>
<text x="227.7" y="61.5">VDDS_DDR</text>
<text x="87.4" y="68.3">5</text>
<text x="104.2" y="67">SYS_5V</text>
<text x="149.1" y="69.6">19</text>
<text x="149.1" y="66.9">20</text>
<text x="152.5" y="66.7">P_L1</text>
<text x="152.5" y="69.7">VDCDC1</text>
<text x="157.7" y="71.1">L2</text>
<text x="163.2" y="68.3">2.2uH, 1.3A</text>
<text x="218.1" y="69.7">VDD_MPU</text>
<text x="93.3" y="72.4">C5</text>
<text x="93.3" y="77.9">C6</text>
<text x="97.4" y="72.4">10uF, 16V</text>
<text x="97.4" y="77.9">10uF, 16V</text>
<text x="115.6" y="73.7">21</text>
<text x="149.1" y="72.4">23</text>
<text x="149.1" y="75.1">24</text>
<text x="149.1" y="77.9">31</text>
<text x="152.5" y="72.2">P_L2</text>
<text x="152.5" y="77.7">P_L3</text>
<text x="157.7" y="76.6">L3</text>
<text x="163.2" y="73.8">2.2uH, 1.3A</text>
<text x="208.4" y="75.2">VDD_CORE</text>
<text x="93.3" y="83.4">C7</text>
<text x="97.4" y="83.4">10uF, 16V</text>
<text x="115.6" y="79.2">22</text>
<text x="149.1" y="80.6">29</text>
<text x="163.2" y="79.3">2.2uH, 1.3A</text>
<text x="179.7" y="80.7">VDDS</text>
<text x="185.2" y="83.4">R3</text>
<text x="190.6" y="83.4">0R</text>
<text x="201.6" y="80.7">VDD_1V8</text>
<text x="211.2" y="82">C10</text>
<text x="220.8" y="82">C9</text>
<text x="230.4" y="82">C11</text>
<text x="104.2" y="87.5">SYS_5V</text>
<text x="115.6" y="84.7">32</text>
<text x="149.1" y="86.1">40</text>
<text x="193.4" y="88.9">VDD_3V3A</text>
<text x="211.2" y="84.8">10uF, 16V</text>
<text x="220.8" y="84.8">10uF, 16V</text>
<text x="230.4" y="84.8">10uF, 16V</text>
<text x="93.3" y="94.4">C8</text>
<text x="97.4" y="94.4">10uF, 16V</text>
<text x="115.6" y="91.6">39</text>
<text x="115.6" y="95.7">42</text>
<text x="149.1" y="95.7">3</text>
<text x="149.1" y="90.2">43</text>
<text x="152.5" y="95.8">VLDO1</text>
<text x="160.4" y="95.8">R5</text>
<text x="160.4" y="93">R6</text>
<text x="165.9" y="95.8">0R</text>
<text x="165.9" y="93">0R</text>
<text x="172.8" y="93.6">VIO</text>
<text x="185.2" y="93">VRTC</text>
<text x="116.3" y="99.8">2</text>
<text x="149.1" y="101.2">1</text>
<text x="160.4" y="98.5">R4</text>
<text x="165.9" y="98.5">0R</text>
<text x="187.9" y="98.5">C13</text>
<text x="187.9" y="101.3">2.2uF, 10V</text>
<text x="196.1" y="98.5">C14</text>
<text x="196.1" y="101.3">10uF, 16V</text>
<text x="204.3" y="98.5">C12</text>
<text x="204.3" y="101.3">10uF, 16V</text>
<text x="149.1" y="106.7">41</text>
<text x="170" y="106.7">VDD_3V3AUX</text>
<text x="149.1" y="108">30</text>
<text x="149.1" y="109.4">49</text>
<text x="192" y="109.5">D1</text>
<text x="201.8" y="112">PWR_LEDR</text>
<text x="211.2" y="112.2">R7</text>
<text x="216.7" y="112.2">470</text>
<text x="117.9" y="116.3">TPS65217CRSLR</text>
<text x="183.8" y="116.3">C15</text>
<text x="183.8" y="119.1">2.2uF, 10V</text>
<text x="189.3" y="115">LED_SML-P11D_ROM</text>
<text x="49.8" y="131.1">SYS_5V</text>
<text x="115.2" y="127.3">VDD_3V3B</text>
<text x="61.7" y="132.8">VDD_3V3A</text>
<text x="66.9" y="136.9">2</text>
<text x="69.5" y="135">U2</text>
<text x="81.9" y="136.9">3</text>
<text x="53.5" y="139.7">C16</text>
<text x="53.5" y="142.4">2.2uF, 10V</text>
<text x="66.9" y="138.2">1</text>
<text x="94.1" y="142.4">R10</text>
<text x="108.3" y="141">C17</text>
<text x="108.3" y="143.8">470pF, 50V</text>
<text x="117.9" y="141">C18</text>
<text x="117.9" y="143.8">100nF, 16V</text>
<text x="81.9" y="147.8">4</text>
<text x="94.1" y="144.1">280k</text>
<text x="66.9" y="151.9">5</text>
<text x="66.9" y="153.3">7</text>
<text x="81.9" y="151.9">6</text>
<text x="81.9" y="153.3">8</text>
<text x="94.1" y="152">R11</text>
<text x="94.1" y="153.6">470k</text>
<text x="68.6" y="157.5">TL5209DR</text>
<text x="226.3" y="198.6">Title</text>
<text x="226.3" y="202.7">Size</text>
<text x="231.8" y="200">&lt;Title&gt;</text>
<text x="231.8" y="202.7">Document Number</text>
<text x="271.6" y="202.7">Rev</text>
<text x="226.3" y="206.9">Date:</text>
<text x="227.7" y="204.1">C</text>
<text x="231.8" y="204.1">&lt;Doc&gt;</text>
<text x="233.4" y="206.9">Monday, May 04, 2026</text>
<text x="253.7" y="206.9">Sheet</text>
<text x="260.6" y="206.9">1</text>
<text x="264.7" y="206.9">of</text>
<text x="268.8" y="206.9">1</text>
<text x="272.9" y="204.1">&lt;RevCode&gt;</text>
</g>
<g font-size="1.2" fill="#00c">
<text x="118.6" y="29.4">AC</text>
<text x="144.4" y="29.4">SYS1</text>
<text x="118.6" y="32.1">USB</text>
<text x="144.4" y="34.9">BAT1</text>
<text x="144.4" y="30.7">SYS2</text>
<text x="118.6" y="36.2">NC</text>
<text x="118.6" y="37.6">NC1</text>
<text x="118.6" y="41.7">INT_LDO</text>
<text x="140.2" y="37.6">BAT_SENSE</text>
<text x="141.4" y="41.7">MUX_OUT</text>
<text x="144.4" y="36.2">BAT2</text>
<text x="145.8" y="39">TS</text>
<text x="118.6" y="47.2">MUX_IN</text>
<text x="118.6" y="44.4">BYPASS</text>
<text x="139.6" y="47.2">LDO_PGOOD</text>
<text x="142.8" y="45.8">PGOOD</text>
<text x="145.4" y="44.4">VIO</text>
<text x="118.6" y="50">PWR_EN</text>
<text x="118.6" y="52.7">PB_IN</text>
<text x="118.6" y="51.3">RESET</text>
<text x="142.1" y="48.6">WAKEUP</text>
<text x="145.5" y="50">INT</text>
<text x="118.6" y="55.5">SDA</text>
<text x="118.6" y="54.1">SCL</text>
<text x="141.6" y="56.8">FB_WLED</text>
<text x="143.7" y="54.1">ISINK2</text>
<text x="143.7" y="55.5">ISINK1</text>
<text x="146.1" y="58.2">L4</text>
<text x="118.6" y="65">ISET1</text>
<text x="118.6" y="62.3">ISET2</text>
<text x="142.4" y="70.5">VDCDC1</text>
<text x="146.1" y="67.8">L1</text>
<text x="118.6" y="74.6">VIN_DCDC1</text>
<text x="142.4" y="76">VDCDC2</text>
<text x="146.1" y="73.3">L2</text>
<text x="118.6" y="80.1">VIN_DCDC2</text>
<text x="142.4" y="81.5">VDCDC3</text>
<text x="146.1" y="78.7">L3</text>
<text x="118.6" y="85.6">VIN_DCDC3</text>
<text x="144.2" y="87">LDO3</text>
<text x="118.6" y="92.5">LDO3_IN</text>
<text x="144.2" y="91.1">LDO4</text>
<text x="118.6" y="100.7">VINLDO</text>
<text x="118.6" y="96.6">LDO4_IN</text>
<text x="143.4" y="96.6">VLDO1</text>
<text x="143.4" y="102.1">VLDO2</text>
<text x="143.9" y="107.6">AGND</text>
<text x="143.9" y="108.9">PGND</text>
<text x="144.1" y="110.3">PPAD</text>
<text x="69.3" y="137.8">IN</text>
<text x="77.6" y="137.8">OUT</text>
<text x="69.3" y="139.1">EN</text>
<text x="75.1" y="148.7">ADJ/BYP</text>
<text x="69.3" y="152.8">GND0</text>
<text x="69.3" y="154.2">GND2</text>
<text x="76.8" y="152.8">GND1</text>
<text x="76.8" y="154.2">GND3</text>
</g>
<g font-size="1.2" fill="#f00">
<text x="197.5" y="45.7">PMIC_PGOOD</text>
<text x="197.5" y="47.1">LDO_PGOOD</text>
<text x="206.8" y="47.1">[2]</text>
<text x="207.3" y="45.7">[2]</text>
<text x="32" y="53.9">[3,9,10]</text>
<text x="33" y="49.8">[3]</text>
<text x="35.9" y="49.8">PMIC_POWR_EN</text>
<text x="36.4" y="52.6">[10]</text>
<text x="38.4" y="53.9">I2C0_SCL</text>
<text x="40" y="52.6">PWR_BUT</text>
<text x="197.5" y="48.3">WAKEUP</text>
<text x="197.5" y="49.8">PMIC_INT</text>
<text x="204.3" y="48.3">[3]</text>
<text x="204.8" y="49.8">[2]</text>
<text x="32" y="55.3">[3,9,10]</text>
<text x="38.4" y="55.3">I2C0_SDA</text>
</g>
<g font-size="1">
<text x="28.8" y="1">5</text>
<text x="83.7" y="1">4</text>
<text x="138.5" y="1">3</text>
<text x="193.4" y="1">2</text>
<text x="248.2" y="1">1</text>
<text x=".3" y="27.9">D</text>
<text x="276" y="27.9">D</text>
<text x=".3" y="79.4">C</text>
<text x="276" y="79.4">C</text>
<text x=".3" y="130.8">B</text>
<text x="276" y="130.8">B</text>
<text x=".3" y="182.2">A</text>
<text x="276" y="182.2">A</text>
<text x="28.8" y="208.1">5</text>
<text x="83.7" y="208.1">4</text>
<text x="138.5" y="208.1">3</text>
<text x="193.4" y="208.1">2</text>
<text x="248.2" y="208.1">1</text>
</g>
</svg>
